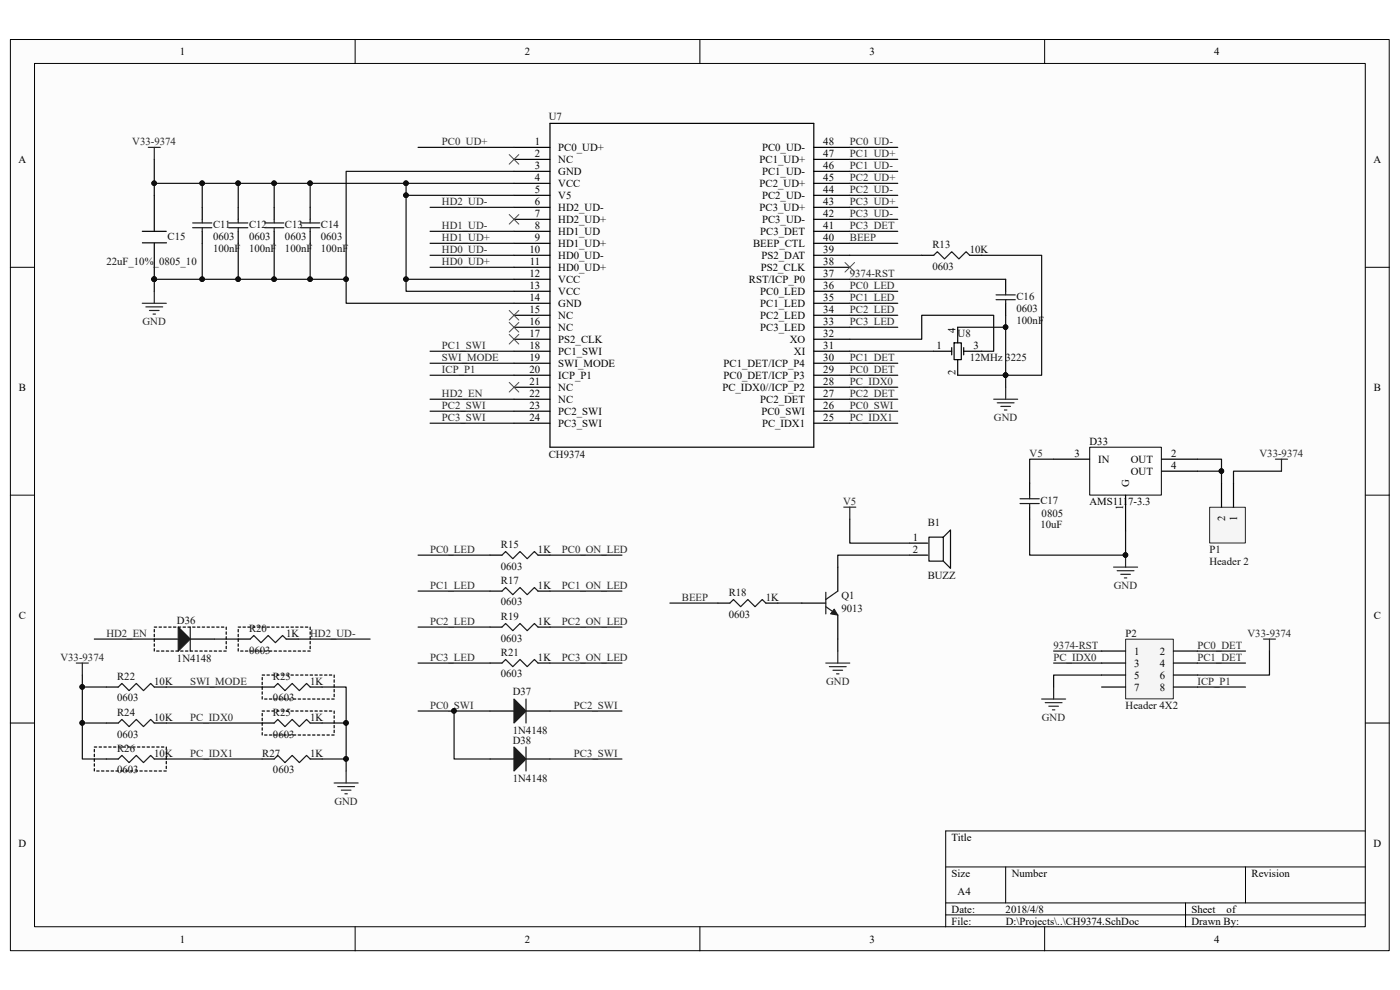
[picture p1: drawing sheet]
<svg xmlns="http://www.w3.org/2000/svg" width="297mm" height="210mm" viewBox="0 0 297 210" stroke-linecap="round" stroke-linejoin="round" font-family="sans-serif">
<path d="M2.2 8.4h292.5v193.3h-292.5z" fill="#fcfcfc"/>
<path d="M2.2 8.4h292.5v193.3h-292.5z" fill="none" stroke="#000" stroke-width=".21"/>
<path d="M7.4 13.5h282.2v183.1h-282.2z" fill="#fcfcfc"/>
<g fill="none" stroke="#000" stroke-width=".21">
<path d="M7.3 13.5h282.3v183.1h-282.3zM75.3 8.4v5.1M148.5 8.4v5.1M221.6 8.4v5.1M2.2 56.7h5.1M289.7 56.7h5.1M2.2 105h5.1M289.7 105h5.1M2.2 153.4h5.1M289.7 153.4h5.1M289.7 176.3h-89.1v20.3M75.3 196.6v5.1"/>
<path d="M148.5 196.6v5.1M200.6 183.9h89.1M200.6 191.5h89.1M200.6 194.1h89.1M213.4 183.9v7.6M221.6 196.6v5.1M251.5 191.5v5.1M264.2 183.9v7.6"/>
</g>
<g fill="none" stroke="#000" stroke-width=".25">
<path d="M109 31.3h7.7M109 33.8h7.7M109 36.4h7.7M109 38.9h7.7M116.7 26.2h55.9v68.7h-55.9zM172.6 31.3h7.7M172.6 33.8h7.7M172.6 36.4h7.7M172.6 38.9h7.7M42.9 44v2.5M42.9 49.1v2.5M50.5 44v2.5"/>
<path d="M50.5 49.1v2.5M58.2 44v2.5M58.2 49.1v2.5M65.8 44v2.5M65.8 49.1v2.5M109 41.4h7.7M109 44h7.7M109 46.5h7.7M109 49.1h7.7M109 51.6h7.7M109 54.2h7.7M109 56.7h7.7"/>
<path d="M109 59.2h7.7M172.6 41.4h7.7M172.6 44h7.7M172.6 46.5h7.7M172.6 49.1h7.7M172.6 51.6h7.7M172.6 54.2h7.7M172.6 56.7h7.7M172.6 59.2h7.7M109 61.8h7.7M109 64.3h7.7M109 66.9h7.7"/>
<path d="M109 69.4h7.7M109 72h7.7M109 74.5h7.7M109 77.1h7.7M109 79.6h7.7M172.6 61.8h7.7M172.6 64.3h7.7M172.6 66.9h7.7M172.6 69.4h7.7M172.6 72h7.7M172.6 74.5h7.7M172.6 77.1h7.7"/>
<path d="M172.6 79.6h7.7M109 82.1h7.7M109 84.7h7.7M109 87.2h7.7M109 89.8h7.7M172.6 82.1h7.7M172.6 84.7h7.7M172.6 87.2h7.7M172.6 89.8h7.7M32.7 135.6h5.1M40.4 135.6h5.1"/>
</g>
<path d="M31.5 31.3h2.5M32.7 31.3v2.5M30.2 64.3h5.1M30.9 65.1h3.6M31.7 65.9h2M32.5 66.6h.5M32.7 61.8v2.5" fill="none" stroke="#262626" stroke-width=".25"/>
<g fill="none" stroke="#1c1c1c" stroke-width=".25">
<path d="M40.9 47.3h4M40.9 48.3h4M42.9 46.5v.8M42.9 48.3v.8M48.5 47.3h4.1M48.5 48.3h4.1M50.5 46.5v.8M50.5 48.3v.8M56.1 47.3h4.1M56.1 48.3h4.1M58.2 46.5v.8M58.2 48.3v.8"/>
<path d="M63.8 47.3h4M63.8 48.3h4M65.8 46.5v.8M65.8 48.3v.8"/>
</g>
<path d="M37.8 133l2.6 2.6-2.6 2.5z" fill="#1c1c1c"/>
<path d="M37.8 133l2.6 2.6-2.6 2.5zM40.4 133v5.1M25.1 145.7l.8-.7 1.5 1.5 1.5-1.5 1.5 1.5 1.6-1.5 .7 .7M25.1 153.4l.8-.8 1.5 1.5 1.5-1.5 1.5 1.5 1.6-1.5 .7 .8M58.2 145.7l.7-.7 1.6 1.5 1.5-1.5 1.5 1.5 1.5-1.5 .8 .7M58.2 153.4l.7-.8 1.6 1.5 1.5-1.5 1.5 1.5 1.5-1.5 .8 .8M25.1 161l.8-.7 1.5 1.5 1.5-1.5 1.5 1.5 1.6-1.5 .7 .7M58.2 161l.7-.7 1.6 1.5 1.5-1.5 1.5 1.5 1.5-1.5 .8 .7" fill="none" stroke="#1c1c1c" stroke-width=".25"/>
<path d="M108 32.8l2.1 2M110.1 32.8l-2.1 2M108 71l2.1 2M110.1 71l-2.1 2" fill="none" stroke="#4c4c4c" stroke-width=".21"/>
<path d="M22.6 145.7h2.5M22.6 153.4h2.5M32.7 145.7h2.6M32.7 153.4h2.6M55.6 145.7h2.6M55.6 153.4h2.6M65.8 145.7h2.5M65.8 153.4h2.5M22.6 161h2.5M32.7 161h2.6M55.6 161h2.6M65.8 161h2.5" fill="none" stroke="#000" stroke-width=".25"/>
<path d="M221 148.3h5.1M221.7 149.1h3.6M222.5 149.8h2M223.3 150.6h.5M223.5 145.7v2.6" fill="none" stroke="#262626" stroke-width=".25"/>
<path d="M238.8 135.6h10.1v12.7h-10.1z" fill="#f5f5f5"/>
<path d="M238.8 135.6h10.1v12.7h-10.1z" fill="none" stroke="#262626" stroke-width=".21"/>
<g fill="none" stroke="#000" stroke-width=".25">
<path d="M195.5 54.2h2.6M205.7 54.2h2.6M213.4 59.2v2.6M213.4 64.3v2.6M193 115.2h3.8M193 117.8h3.8M170.1 127.9h5.1M177.7 120.3v5.1M177.7 130.5v5.1M233.7 138.1h5.1M249 138.1h5.1M233.7 140.7h5.1"/>
<path d="M233.7 143.2h5.1M233.7 145.7h5.1M249 140.7h5.1M249 143.2h5.1M249 145.7h5.1"/>
</g>
<path d="M210.8 84.7h5.1M211.6 85.5h3.5M212.3 86.2h2.1M213.1 87h.5M213.4 82.1v2.6M268 135.6h2.6M269.3 135.6v2.5" fill="none" stroke="#262626" stroke-width=".25"/>
<path d="M179.3 55.7l2 2M181.3 55.7l-2 2M108 81.1l2.1 2.1M110.1 81.1l-2.1 2.1" fill="none" stroke="#4c4c4c" stroke-width=".21"/>
<path d="M198.1 54.2l.8-.8 1.5 1.5 1.5-1.5 1.5 1.5 1.6-1.5 .7 .8M211.3 62.6h4.1M211.3 63.6h4.1M213.4 61.8v.8M213.4 63.6v.7M175.2 128.7l2.5 1.8M175.2 125.7v4.5M177.7 125.4l-2.5 1.8" fill="none" stroke="#1c1c1c" stroke-width=".25"/>
<path d="M197.1 113.9h3v5.1h-3zM200.1 113.9l1.5-1.5v8.2l-1.5-1.6" fill="none" stroke="#131313" stroke-width=".25"/>
<path d="M177 129.2l.7 1.3-1.5-.3z" fill="#1c1c1c"/>
<path d="M177 129.2l.7 1.3-1.5-.3z" fill="none" stroke="#1c1c1c" stroke-width=".21"/>
<g fill="none" stroke="#262626" stroke-width=".25">
<path d="M179 107.6h2.6M180.3 107.6v2.5M177.7 138.1v2.6M16.2 140.7h2.5M17.5 140.7v2.5M175.2 140.7h5.1M176 141.4h3.5M176.7 142.2h2.1M177.5 142.9h.5M70.9 166.1h5.1M71.7 166.9h3.5M72.4 167.6h2.1"/>
<path d="M73.2 168.4h.5M73.4 163.6v2.5"/>
</g>
<path d="M104 117.8h2.5M114.1 117.8h2.6M104 125.4h2.5M104 133h2.5M114.1 125.4h2.6M114.1 133h2.6M152.3 127.9h2.5M162.5 127.9h2.5M104 140.7h2.5M104 150.8h5M111.6 150.8h5.1M114.1 140.7h2.6" fill="none" stroke="#000" stroke-width=".25"/>
<path d="M106.5 117.8l.8-.8 1.5 1.5 1.5-1.5 1.5 1.5 1.6-1.5 .7 .8M106.5 125.4l.8-.8 1.5 1.6 1.5-1.6 1.5 1.6 1.6-1.6 .7 .8M106.5 133l.8-.7 1.5 1.5 1.5-1.5 1.5 1.5 1.6-1.5 .7 .7M154.8 127.9l.8-.7 1.5 1.5 1.6-1.5 1.5 1.5 1.5-1.5 .8 .7M106.5 140.7l.8-.8 1.5 1.5 1.5-1.5 1.5 1.5 1.6-1.5 .7 .8" fill="none" stroke="#1c1c1c" stroke-width=".25"/>
<path d="M109 148.3l2.6 2.5-2.6 2.6z" fill="#1c1c1c"/>
<path d="M109 148.3l2.6 2.5-2.6 2.6zM111.6 148.3v5.1" fill="none" stroke="#1c1c1c" stroke-width=".25"/>
<path d="M104 161h5M111.6 161h5.1" fill="none" stroke="#000" stroke-width=".25"/>
<path d="M109 158.5l2.6 2.5-2.6 2.6z" fill="#1c1c1c"/>
<path d="M216.4 105.8h4.1M216.4 106.8h4.1M218.4 105v.8M218.4 106.8v.8M109 158.5l2.6 2.5-2.6 2.6zM111.6 158.5v5.1" fill="none" stroke="#1c1c1c" stroke-width=".25"/>
<path d="M108 45.5l2.1 2M110.1 45.5l-2.1 2" fill="none" stroke="#4c4c4c" stroke-width=".21"/>
<path d="M218.4 102.5v2.5M218.4 107.6v2.5" fill="none" stroke="#000" stroke-width=".25"/>
<path d="M256.7 107.7h7.5v7.5h-7.5z" fill="#f5f5f5"/>
<path d="M256.6 107.6h7.6v7.6h-7.6z" fill="none" stroke="#262626" stroke-width=".21"/>
<g fill="none" stroke="#000" stroke-width=".25">
<path d="M30.2 49.1h5.1M30.2 51.5h5.1M32.7 41.4v7.7M32.7 51.6v7.6M198.1 74.5h3.8M201.9 73.7v1.6M202.4 72.7h1.5v3.6h-1.5zM203.2 69.4v3.3M203.2 76.3v3.3M204.4 73.7v1.6M204.4 74.5h3.9M259.1 102.5v5.1"/>
<path d="M261.7 102.5v5.1M50.5 135.6h2.6M60.7 135.6h2.6"/>
</g>
<path d="M270.6 97.4h2.5M271.9 97.4v2.6" fill="none" stroke="#262626" stroke-width=".25"/>
<circle cx="32.7" cy="59.2" r=".48" fill="#0e0e0e" stroke="#0e0e0e" stroke-width=".21"/>
<path d="M53.1 135.6l.7-.8 1.6 1.5 1.5-1.5 1.5 1.5 1.5-1.5 .8 .8" fill="none" stroke="#1c1c1c" stroke-width=".25"/>
<path d="M231.2 94.9h15.2v10.1h-15.2z" fill="#fefefe"/>
<path d="M231.2 94.9h15.2v10.1h-15.2z" fill="none" stroke="#000" stroke-width=".21"/>
<path d="M223.5 97.4h7.7M246.4 97.4h7.7M246.4 100h7.7M238.8 105v7.7" fill="none" stroke="#000" stroke-width=".25"/>
<g fill="none" stroke="#0e0e0e" stroke-width=".25">
<path d="M32.7 33.8v5.1h76.3M32.7 38.9v2.5M42.9 38.9v5.1M50.5 38.9v5.1M58.2 38.9v5.1M65.8 38.9v5.1M86.2 38.9v22.9h22.8M88.7 31.3h20.3M109 36.4h-35.6v27.9h35.6M180.3 31.3h10.2M180.3 38.9h10.2M180.3 36.4h10.2"/>
<path d="M180.3 33.8h10.2M42.9 51.6v7.6M50.5 51.6v7.6M58.2 51.6v7.6M65.8 51.6v7.6M73.4 59.2h-40.7v2.6M86.2 59.2h22.8M86.2 41.4h22.8M91.2 49.1h17.8M91.2 51.6h17.8M91.2 54.2h17.8M91.2 56.7h17.8"/>
<path d="M91.2 44h17.8M180.3 49.1h10.2M180.3 51.6h10.2M180.3 54.2h15.2M180.3 59.2h33.1M180.3 41.4h10.2M180.3 46.5h10.2M180.3 44h10.2M208.3 54.2h12.7v25.4h-7.6v2.5M91.2 74.5h17.8M91.2 77.1h17.8M91.2 79.6h17.8"/>
<path d="M180.3 72h15.2v-5.1h15.3v7.6h-2.5M180.3 74.5h17.8M180.3 77.1h10.2M180.3 79.6h10.2M180.3 69.4h10.2M180.3 66.9h10.2M180.3 64.3h10.2M180.3 61.8h10.2M203.2 69.4h10.2v10.2h-10.2M213.4 66.9v2.5M91.2 87.2h17.8M91.2 89.8h17.8"/>
<path d="M91.2 84.7h17.8M180.3 87.2h10.2M180.3 89.8h10.2M180.3 84.7h10.2M180.3 82.1h10.2M223.5 97.4h-5.1v5.1M254.1 100h5v2.5M254.1 97.4h5v2.6M271.9 100h-10.2v2.5M88.7 117.8h15.3M116.7 117.8h15.2M180.3 110.1v5.1h12.7"/>
<path d="M193 117.8h-15.3v2.5M218.4 110.1v7.7h20.4v-5.1M20 135.6h12.7M45.5 135.6h5M63.3 135.6h15.2M88.7 125.4h15.3M88.7 133h15.3M116.7 125.4h15.2M116.7 133h15.2M142.1 127.9h10.2M165 127.9h5.1M177.7 135.6v2.5"/>
<path d="M223.5 138.1h10.2M254.1 138.1h10.1M269.3 138.1v5.1h-15.2M17.5 143.2v2.5h5.1M17.5 145.7v15.3h5.1M17.5 153.4h5.1M35.3 145.7h20.3M35.3 153.4h20.3M68.3 145.7h5.1v17.9M68.3 153.4h5.1M88.7 150.8h15.3M88.7 140.7h15.3"/>
<path d="M96.3 150.8v10.2h7.7M116.7 140.7h15.2M116.7 150.8h15.2M223.5 140.7h10.2M233.7 143.2h-10.2v2.5M254.1 145.7h10.1M254.1 140.7h10.1M35.3 161h20.3M68.3 161h5.1M116.7 161h15.2"/>
</g>
<g fill="#0e0e0e" stroke="#0e0e0e" stroke-width=".21">
<circle cx="32.7" cy="38.9" r=".48"/>
<circle cx="42.9" cy="38.9" r=".48"/>
<circle cx="50.5" cy="38.9" r=".48"/>
<circle cx="58.1" cy="38.9" r=".48"/>
<circle cx="65.8" cy="38.9" r=".48"/>
<circle cx="86.1" cy="38.9" r=".48"/>
<circle cx="86.1" cy="41.4" r=".48"/>
<circle cx="86.1" cy="59.2" r=".48"/>
<circle cx="58.1" cy="59.2" r=".48"/>
<circle cx="50.5" cy="59.2" r=".48"/>
<circle cx="42.9" cy="59.2" r=".48"/>
<circle cx="17.4" cy="145.7" r=".48"/>
<circle cx="17.4" cy="153.4" r=".48"/>
<circle cx="73.4" cy="161" r=".48"/>
<circle cx="73.4" cy="153.4" r=".48"/>
<circle cx="96.3" cy="150.8" r=".48"/>
<circle cx="259.1" cy="99.9" r=".48"/>
<circle cx="238.8" cy="117.7" r=".48"/>
<circle cx="32.7" cy="59.2" r=".48"/>
<circle cx="65.8" cy="59.2" r=".48"/>
<circle cx="73.4" cy="59.2" r=".48"/>
<circle cx="213.3" cy="79.6" r=".48"/>
<circle cx="213.3" cy="69.4" r=".48"/>
</g>
<path d="M238.8 117.8v2.5M236.2 120.3h5.1M237 121.1h3.6M237.8 121.8h2M238.5 122.6h.5" fill="none" stroke="#262626" stroke-width=".25"/>
<path d="M32.7 133h15.3v5.1h-15.3v-5.1M50.5 133h15.3v5.1h-15.3v-5.1M20 158.5h15.3v5.1h-15.3v-5.1M55.6 143.2h15.3v5.1h-15.3v-5.1M55.6 150.8h15.3v5.1h-15.3v-5.1" fill="none" stroke="#000" stroke-width=".25" stroke-dasharray=".5 .5"/>
<path d="M108 65.9l2.1 2M108 68.4l2.1 2M110.1 65.9l-2.1 2M110.1 68.4l-2.1 2" fill="none" stroke="#4c4c4c" stroke-width=".21"/>
<g font-size="2.3">
<text x="38.2" y="11.7">1</text>
<text x="111.3" y="11.7">2</text>
<text x="184.5" y="11.7">3</text>
<text x="257.6" y="11.7">4</text>
<text x="3.9" y="34.6">A</text>
<text x="113.5" y="30.8">1</text>
<text x="113.5" y="33.3">2</text>
<text x="113.5" y="35.9">3</text>
<text x="118.4" y="32">PC0_UD+</text>
<text x="118.4" y="34.6">NC</text>
<text x="161.2" y="34.6">PC1_UD+</text>
<text x="161.7" y="32">PC0_UD-</text>
<text x="174.7" y="35.9">46</text>
<text x="174.7" y="33.3">47</text>
<text x="174.7" y="30.8">48</text>
<text x="291.4" y="34.6">A</text>
<text x="113.5" y="38.4">4</text>
<text x="113.5" y="40.9">5</text>
<text x="118.4" y="37.1">GND</text>
<text x="118.4" y="39.7">VCC</text>
<text x="161.2" y="39.7">PC2_UD+</text>
<text x="161.7" y="37.1">PC1_UD-</text>
<text x="174.7" y="40.9">44</text>
<text x="174.7" y="38.4">45</text>
<text x="113.5" y="43.5">6</text>
<text x="113.5" y="46">7</text>
<text x="118.4" y="42.2">V5</text>
<text x="118.4" y="44.7">HD2_UD-</text>
<text x="118.4" y="47.3">HD2_UD+</text>
<text x="161.2" y="44.7">PC3_UD+</text>
<text x="161.7" y="47.3">PC3_UD-</text>
<text x="161.7" y="42.2">PC2_UD-</text>
<text x="174.7" y="46">42</text>
<text x="174.7" y="43.5">43</text>
<text x="112.4" y="53.7">10</text>
<text x="113.5" y="48.6">8</text>
<text x="113.5" y="51.1">9</text>
<text x="118.4" y="49.8">HD1_UD</text>
<text x="118.4" y="52.4">HD1_UD+</text>
<text x="159.8" y="52.4">BEEP_CTL</text>
<text x="161.3" y="49.8">PC3_DET</text>
<text x="174.7" y="53.7">39</text>
<text x="174.7" y="51.1">40</text>
<text x="174.7" y="48.6">41</text>
<text x="112.4" y="58.8">12</text>
<text x="112.4" y="56.2">11</text>
<text x="118.4" y="54.9">HD0_UD-</text>
<text x="118.4" y="57.5">HD0_UD+</text>
<text x="161.4" y="57.5">PS2_CLK</text>
<text x="161.5" y="54.9">PS2_DAT</text>
<text x="174.7" y="58.8">37</text>
<text x="174.7" y="56.2">38</text>
<text x="112.4" y="61.3">13</text>
<text x="112.4" y="63.8">14</text>
<text x="118.4" y="60">VCC</text>
<text x="118.4" y="62.6">VCC</text>
<text x="118.4" y="65.1">GND</text>
<text x="158.9" y="60">RST/ICP_P0</text>
<text x="161.3" y="65.1">PC1_LED</text>
<text x="161.3" y="62.6">PC0_LED</text>
<text x="174.7" y="63.8">35</text>
<text x="174.7" y="61.3">36</text>
<text x="112.4" y="66.4">15</text>
<text x="112.4" y="68.9">16</text>
<text x="112.4" y="71.5">17</text>
<text x="118.4" y="67.6">NC</text>
<text x="118.4" y="70.2">NC</text>
<text x="161.3" y="70.2">PC3_LED</text>
<text x="161.3" y="67.6">PC2_LED</text>
<text x="174.7" y="71.5">32</text>
<text x="174.7" y="68.9">33</text>
<text x="174.7" y="66.4">34</text>
<text x="202.7" y="70.7" transform="rotate(-90 202.7 70.7)">4</text>
<text x="112.4" y="74">18</text>
<text x="112.4" y="76.6">19</text>
<text x="118.4" y="72.7">PS2_CLK</text>
<text x="118.4" y="75.3">PC1_SWI</text>
<text x="118.4" y="77.9">SWI_MODE</text>
<text x="153.5" y="77.9">PC1_DET/ICP_P4</text>
<text x="167.6" y="72.7">XO</text>
<text x="168.4" y="75.3">XI</text>
<text x="174.7" y="76.6">30</text>
<text x="174.7" y="74">31</text>
<text x="198.7" y="74">1</text>
<text x="206.5" y="74">3</text>
<text x="4" y="82.9">B</text>
<text x="112.4" y="79.1">20</text>
<text x="112.4" y="81.7">21</text>
<text x="118.4" y="80.4">ICP_P1</text>
<text x="118.4" y="82.9">NC</text>
<text x="153.2" y="82.9">PC_IDX0//ICP_P2</text>
<text x="153.5" y="80.4">PC0_DET/ICP_P3</text>
<text x="174.7" y="81.7">28</text>
<text x="174.7" y="79.1">29</text>
<text x="202.7" y="79.5" transform="rotate(-90 202.7 79.5)">2</text>
<text x="291.5" y="82.9">B</text>
<text x="112.4" y="84.2">22</text>
<text x="112.4" y="86.7">23</text>
<text x="112.4" y="89.3">24</text>
<text x="118.4" y="85.5">NC</text>
<text x="118.4" y="88">PC2_SWI</text>
<text x="161.3" y="85.5">PC2_DET</text>
<text x="161.5" y="88">PC0_SWI</text>
<text x="174.7" y="89.3">25</text>
<text x="174.7" y="86.7">26</text>
<text x="174.7" y="84.2">27</text>
<text x="118.4" y="90.6">PC3_SWI</text>
<text x="161.7" y="90.6">PC_IDX1</text>
<text x="231.1" y="94.4">D33</text>
<text x="228" y="96.9">3</text>
<text x="233" y="98.2">IN</text>
<text x="239.9" y="98.2">OUT</text>
<text x="239.9" y="100.7">OUT</text>
<text x="248.5" y="96.9">2</text>
<text x="248.5" y="99.4">4</text>
<text x="231.1" y="107.1">AMS1117-3.3</text>
<text x="239.6" y="103.3" transform="rotate(-90 239.6 103.3)">G</text>
<text x="238.3" y="108.2" transform="rotate(-90 238.3 108.2)">1</text>
<text x="259.9" y="110.5" transform="rotate(-90 259.9 110.5)">2</text>
<text x="262.5" y="110.5" transform="rotate(-90 262.5 110.5)">1</text>
<text x="193.6" y="114.7">1</text>
<text x="193.6" y="117.3">2</text>
<text x="4" y="131.3">C</text>
<text x="291.5" y="131.3">C</text>
<text x="240.6" y="138.9">1</text>
<text x="240.6" y="141.4">3</text>
<text x="240.6" y="144">5</text>
<text x="246" y="138.9">2</text>
<text x="246" y="141.4">4</text>
<text x="246" y="144">6</text>
<text x="240.6" y="146.5">7</text>
<text x="246" y="146.5">8</text>
<text x="3.9" y="179.6">D</text>
<text x="201.9" y="178.3">Title</text>
<text x="291.4" y="179.6">D</text>
<text x="201.9" y="186">Size</text>
<text x="214.6" y="186">Number</text>
<text x="265.5" y="186">Revision</text>
<text x="203.2" y="189.8">A4</text>
<text x="201.9" y="193.6">Date:</text>
<text x="201.9" y="196.1">File:</text>
<text x="213.3" y="193.6">2018/4/8</text>
<text x="213.4" y="196.1">D:\Projects\..\CH9374.SchDoc</text>
<text x="252.8" y="196.1">Drawn By:</text>
<text x="252.8" y="193.6">Sheet</text>
<text x="260.2" y="193.6">of</text>
<text x="38.2" y="199.9">1</text>
<text x="111.3" y="199.9">2</text>
<text x="184.5" y="199.9">3</text>
<text x="257.6" y="199.9">4</text>
</g>
<g font-size="2.3" fill="#0e0e0e">
<text x="116.4" y="25.4">U7</text>
<text x="35.6" y="50.9">C15</text>
<text x="45.2" y="53.4">100nF</text>
<text x="45.2" y="48.3">C11</text>
<text x="45.2" y="50.9">0603</text>
<text x="52.8" y="53.4">100nF</text>
<text x="52.8" y="48.3">C12</text>
<text x="52.8" y="50.9">0603</text>
<text x="60.5" y="53.4">100nF</text>
<text x="60.5" y="48.3">C13</text>
<text x="60.5" y="50.9">0603</text>
<text x="68.1" y="53.4">100nF</text>
<text x="68.1" y="48.3">C14</text>
<text x="68.1" y="50.9">0603</text>
<text x="197.8" y="52.7">R13</text>
<text x="205.7" y="53.7">10K</text>
<text x="22.6" y="56.2">22uF_10%_0805_10</text>
<text x="197.8" y="57.2">0603</text>
<text x="215.6" y="63.6">C16</text>
<text x="203.2" y="71.5">U8</text>
<text x="215.6" y="68.7">100nF</text>
<text x="215.6" y="66.1">0603</text>
<text x="205.7" y="76.6">12MHz 3225</text>
<text x="116.4" y="97.2">CH9374</text>
<text x="220.7" y="106.8">C17</text>
<text x="196.8" y="111.7">B1</text>
<text x="220.7" y="111.9">10uF</text>
<text x="221" y="109.6">0805</text>
<text x="106.3" y="116.2">R15</text>
<text x="114.1" y="117.3">1K</text>
<text x="256.6" y="117.3">P1</text>
<text x="256.6" y="119.8">Header 2</text>
<text x="106.3" y="120.8">0603</text>
<text x="106.3" y="123.9">R17</text>
<text x="114.1" y="124.9">1K</text>
<text x="196.8" y="122.9">BUZZ</text>
<text x="106.3" y="128.4">0603</text>
<text x="106.3" y="131.5">R19</text>
<text x="154.6" y="126.4">R18</text>
<text x="154.6" y="131">0603</text>
<text x="162.5" y="127.4">1K</text>
<text x="178.5" y="127.2">Q1</text>
<text x="178.5" y="129.8">9013</text>
<text x="37.5" y="132.3">D36</text>
<text x="52.8" y="134.1">R20</text>
<text x="60.7" y="135.1">1K</text>
<text x="106.3" y="136.1">0603</text>
<text x="114.1" y="132.5">1K</text>
<text x="238.8" y="135.1">P2</text>
<text x="37.5" y="140.4">1N4148</text>
<text x="52.8" y="138.6">0603</text>
<text x="106.3" y="139.1">R21</text>
<text x="106.3" y="143.7">0603</text>
<text x="114.1" y="140.2">1K</text>
<text x="24.8" y="144.2">R22</text>
<text x="24.8" y="148.8">0603</text>
<text x="32.7" y="145.2">10K</text>
<text x="57.9" y="144.2">R23</text>
<text x="57.9" y="148.8">0603</text>
<text x="65.8" y="145.2">1K</text>
<text x="108.8" y="147.5">D37</text>
<text x="24.8" y="151.8">R24</text>
<text x="32.7" y="152.9">10K</text>
<text x="57.9" y="151.8">R25</text>
<text x="65.8" y="152.9">1K</text>
<text x="108.8" y="155.7">1N4148</text>
<text x="238.8" y="150.3">Header 4X2</text>
<text x="24.8" y="156.5">0603</text>
<text x="24.8" y="159.5">R26</text>
<text x="32.7" y="160.5">10K</text>
<text x="55.6" y="160.5">R27</text>
<text x="57.9" y="156.5">0603</text>
<text x="65.8" y="160.5">1K</text>
<text x="108.8" y="157.7">D38</text>
<text x="24.8" y="164.1">0603</text>
<text x="57.9" y="164.1">0603</text>
<text x="108.8" y="165.9">1N4148</text>
</g>
<g font-size="2.3" fill="#262626">
<text x="28.1" y="30.8">V33-9374</text>
<text x="93.8" y="30.8">PC0_UD+</text>
<text x="180.3" y="35.9">PC1_UD-</text>
<text x="180.3" y="33.3">PC1_UD+</text>
<text x="180.3" y="30.8">PC0_UD-</text>
<text x="180.3" y="40.9">PC2_UD-</text>
<text x="180.3" y="38.4">PC2_UD+</text>
<text x="93.8" y="43.5">HD2_UD-</text>
<text x="180.3" y="46">PC3_UD-</text>
<text x="180.3" y="43.5">PC3_UD+</text>
<text x="93.8" y="51.1">HD1_UD+</text>
<text x="93.8" y="48.6">HD1_UD-</text>
<text x="93.8" y="53.7">HD0_UD-</text>
<text x="180.3" y="51.1">BEEP</text>
<text x="180.3" y="48.6">PC3_DET</text>
<text x="93.8" y="56.2">HD0_UD+</text>
<text x="180.3" y="58.8">9374-RST</text>
<text x="180.3" y="63.8">PC1_LED</text>
<text x="180.3" y="61.3">PC0_LED</text>
<text x="30.2" y="68.9">GND</text>
<text x="180.3" y="68.9">PC3_LED</text>
<text x="180.3" y="66.4">PC2_LED</text>
<text x="93.8" y="74">PC1_SWI</text>
<text x="93.8" y="76.6">SWI_MODE</text>
<text x="180.3" y="76.6">PC1_DET</text>
<text x="93.8" y="79.1">ICP_P1</text>
<text x="180.3" y="81.7">PC_IDX0</text>
<text x="180.3" y="79.1">PC0_DET</text>
<text x="93.8" y="86.7">PC2_SWI</text>
<text x="93.8" y="89.3">PC3_SWI</text>
<text x="93.8" y="84.2">HD2_EN</text>
<text x="180.3" y="89.3">PC_IDX1</text>
<text x="180.3" y="86.7">PC0_SWI</text>
<text x="180.3" y="84.2">PC2_DET</text>
<text x="210.9" y="89.3">GND</text>
<text x="218.4" y="96.9">V5</text>
<text x="267.2" y="96.9">V33-9374</text>
<text x="178.9" y="107.1">V5</text>
<text x="91.2" y="117.3">PC0_LED</text>
<text x="119.2" y="117.3">PC0_ON_LED</text>
<text x="91.2" y="124.9">PC1_LED</text>
<text x="119.2" y="124.9">PC1_ON_LED</text>
<text x="236.3" y="124.9">GND</text>
<text x="144.7" y="127.4">BEEP</text>
<text x="22.6" y="135.1">HD2_EN</text>
<text x="65.8" y="135.1">HD2_UD-</text>
<text x="91.2" y="132.5">PC2_LED</text>
<text x="119.2" y="132.5">PC2_ON_LED</text>
<text x="223.5" y="137.6">9374-RST</text>
<text x="254" y="137.6">PC0_DET</text>
<text x="264.7" y="135.1">V33-9374</text>
<text x="12.8" y="140.2">V33-9374</text>
<text x="91.2" y="140.2">PC3_LED</text>
<text x="119.2" y="140.2">PC3_ON_LED</text>
<text x="223.5" y="140.2">PC_IDX0</text>
<text x="254" y="140.2">PC1_DET</text>
<text x="40.3" y="145.2">SWI_MODE</text>
<text x="175.3" y="145.2">GND</text>
<text x="254" y="145.2">ICP_P1</text>
<text x="40.3" y="152.9">PC_IDX0</text>
<text x="91.2" y="150.3">PC0_SWI</text>
<text x="121.8" y="150.3">PC2_SWI</text>
<text x="221" y="152.9">GND</text>
<text x="40.3" y="160.5">PC_IDX1</text>
<text x="121.8" y="160.5">PC3_SWI</text>
<text x="71" y="170.7">GND</text>
</g>
</svg>
